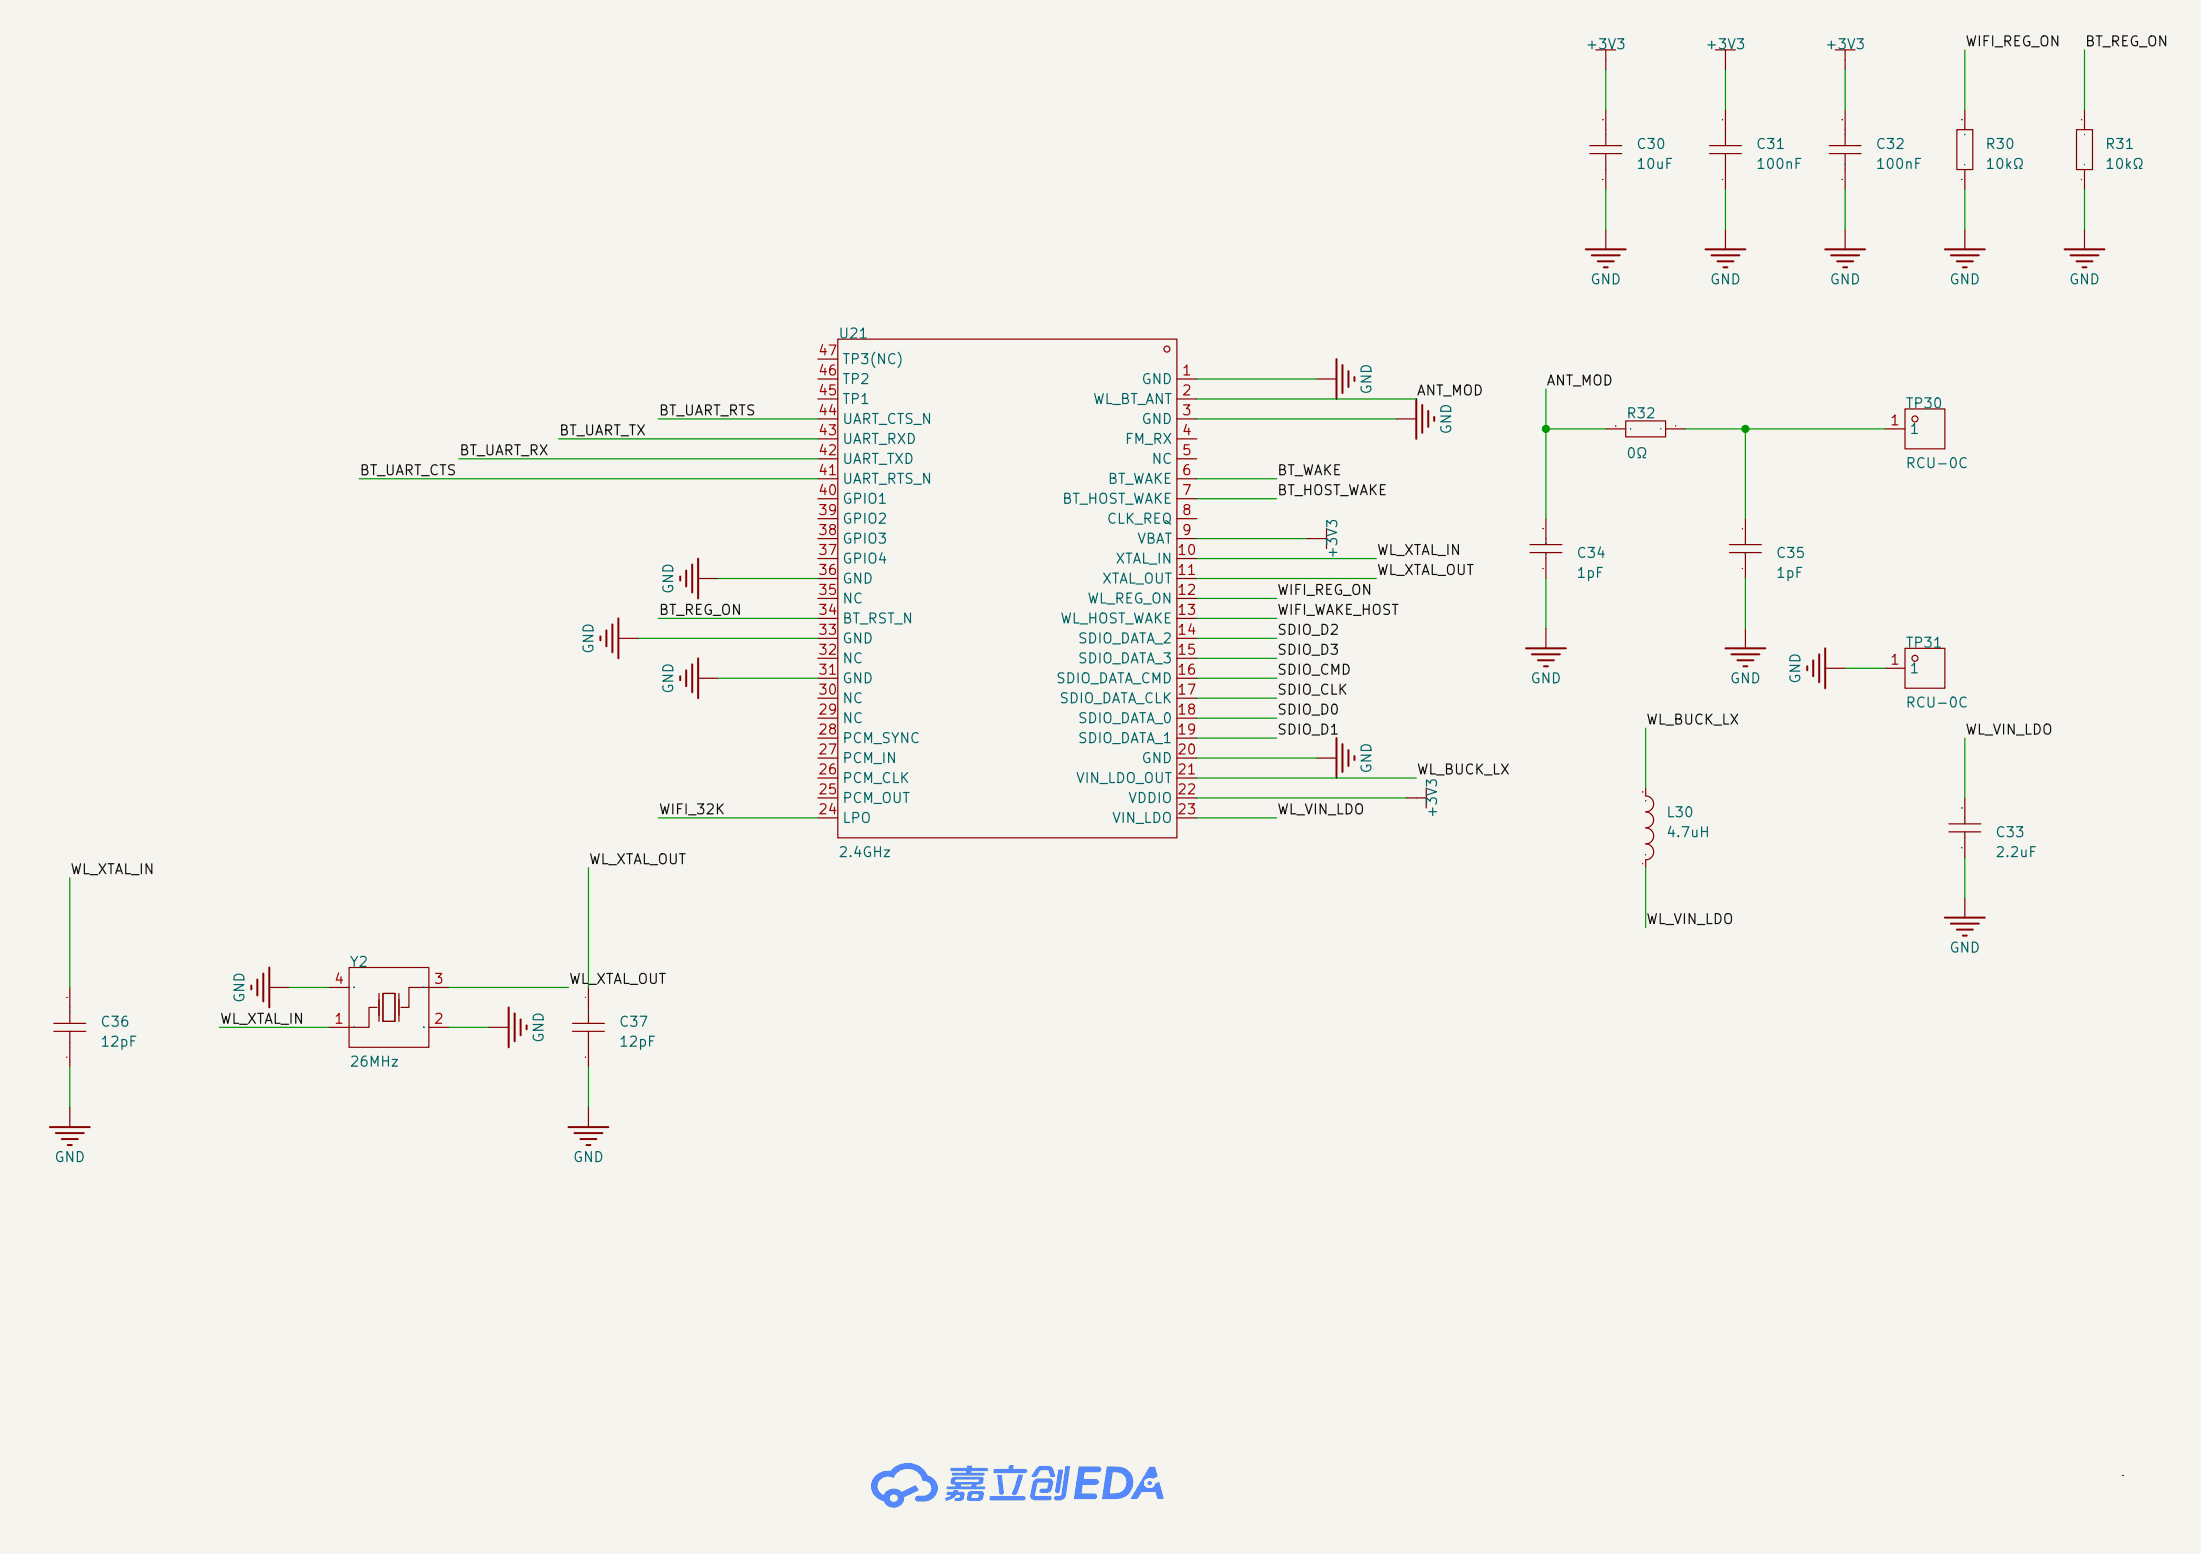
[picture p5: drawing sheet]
<svg xmlns="http://www.w3.org/2000/svg" width="280mm" height="198mm" viewBox="0 0 280 198" stroke-linecap="round" stroke-linejoin="round" font-family="sans-serif">
<path d="M0 0h280.3v197.9h-280.3z" fill="#f5f4ef" stroke="#f5f4ef" stroke-width=".13"/>
<g fill="none" stroke="#840000" stroke-width=".15">
<path d="M202.4 18.5h4.1M202.4 19.6h4.1M203.2 6.4h2.5M204.5 6.4v2.5M204.5 14v4.5M204.5 19.6v4.5M217.7 18.5h4M217.7 19.6h4M218.4 6.4h2.6M219.7 6.4v2.5M219.7 14v4.5M219.7 19.6v4.5"/>
<path d="M232.9 18.5h4.1M232.9 19.6h4.1M233.7 6.4h2.5M234.9 6.4v2.5M234.9 14v4.5M234.9 19.6v4.5M249.2 16.5h2v5.1h-2zM250.2 14v2.5M264.4 16.5h2v5.1h-2zM265.4 14v2.5M204.5 29.2v2.6M219.7 29.2v2.6"/>
<path d="M234.9 29.2v2.6M250.2 21.6v2.5M250.2 29.2v2.6M265.4 21.6v2.5M265.4 29.2v2.6M104.1 48.3h2.6M104.1 50.8h2.6M104.1 53.3h2.6M104.1 55.9h2.6M104.1 58.4h2.6M104.1 45.7h2.6M106.7 43.2h43.2v63.5h-43.2z"/>
<path d="M149.9 48.3h2.5M149.9 50.8h2.5M149.9 53.3h2.5M149.9 55.9h2.5M149.9 58.4h2.5M167.6 48.3h2.6M177.8 53.3h2.5M204.5 54.6h2.5M207 53.6h5.1v2h-5.1zM212.1 54.6h2.5M240 54.6h2.6M242.6 52.1h5v5.1h-5z"/>
<path d="M88.9 73.7h2.5M104.1 68.6h2.6M104.1 73.7h2.6M104.1 61h2.6M104.1 63.5h2.6M104.1 66h2.6M104.1 71.1h2.6M104.1 76.2h2.6M104.1 78.7h2.6M149.9 68.6h2.5M149.9 73.7h2.5M149.9 61h2.5"/>
<path d="M149.9 63.5h2.5M149.9 66h2.5M149.9 71.1h2.5M149.9 76.2h2.5M149.9 78.7h2.5M166.4 68.6h2.5M168.9 67.3v2.6M194.8 69.3h4.1M194.8 70.4h4.1M196.8 66v3.3M196.8 70.4v3.3M220.2 69.3h4.1"/>
<path d="M220.2 70.4h4.1M222.2 66v3.3M222.2 70.4v3.3M78.7 81.3h2.6M88.9 86.4h2.5M104.1 81.3h2.6M104.1 86.4h2.6M104.1 96.5h2.6M104.1 83.8h2.6M104.1 88.9h2.6M104.1 91.4h2.6M104.1 94h2.6"/>
<path d="M104.1 99.1h2.6M149.9 81.3h2.5M149.9 86.4h2.5M149.9 96.5h2.5M149.9 83.8h2.5M149.9 88.9h2.5M149.9 91.4h2.5M149.9 94h2.5M149.9 99.1h2.5M167.6 96.5h2.6M196.8 80v2.6M222.2 80v2.6"/>
<path d="M232.4 85.1h2.5M240 85.1h2.6M242.6 82.6h5v5h-5zM104.1 101.6h2.6M104.1 104.1h2.6M149.9 101.6h2.5M149.9 104.1h2.5M209.5 100.3v1a1.01 1.01 0 0 1 1.1 1.1 1.01 1.01 0 0 1-1.1 1 1.01 1.01 0 0 1 1.1 1 1.01 1.01 0 0 1-1.1 1 1.02 1.02 0 0 1 1.1 1 1.02 1.02 0 0 1-1.1 1 1.01 1.01 0 0 1 1.1 1.1 1.01 1.01 0 0 1-1.1 1v1M248.2 104.9h4M248.2 105.9h4M250.2 101.6v3.3M250.2 105.9v3.3"/>
<path d="M250.2 114.3v2.5M6.9 130.3h4M6.9 131.3h4M8.9 125.7v4.6M8.9 131.3v4.6M34.3 125.7h2.5M41.9 125.7h2.5M44.4 123.2h10.2v10.2h-10.2zM48 128.3h-1v2.5h-5.1M48.3 126.5v3.5M48.8 126.5h1.5v3.5h-1.5zM50.8 126.5v3.5"/>
<path d="M54.6 130.8h2.5M57.1 125.7h-5v2.6h-1M62.2 130.8h2.6M72.9 130.3h4.1M72.9 131.3h4.1M74.9 125.7v4.6M74.9 131.3v4.6M8.9 141v2.5M74.9 141v2.5M270.3 187.9h.1"/>
<circle cx="148.6" cy="44.5" r=".38"/>
<circle cx="243.8" cy="53.3" r=".38"/>
<circle cx="243.8" cy="83.8" r=".38"/>
</g>
<g fill="none" stroke="#840000" stroke-width=".25">
<path d="M201.9 31.8h5.1M202.7 32.5h3.5M203.5 33.3h2M204.2 34h.5M217.2 31.8h5M217.9 32.5h3.6M218.7 33.3h2M219.5 34h.5M232.4 31.8h5.1M233.2 32.5h3.5M233.9 33.3h2.1M234.7 34h.5"/>
<path d="M247.6 31.8h5.1M248.4 32.5h3.6M249.2 33.3h2M249.9 34h.5M262.9 31.8h5.1M263.7 32.5h3.5M264.4 33.3h2M265.2 34h.5M170.2 45.7v5.1M170.9 46.5v3.5M171.7 47.2v2.1M172.5 48v.5"/>
<path d="M180.3 50.8v5.1M181.1 51.6v3.5M181.9 52.3v2.1M182.6 53.1v.5M78 79.5v3.6M78.7 78.7v5.1M86.6 73.4v.5M87.4 72.6v2.1M88.1 71.9v3.5M88.9 71.1v5.1M76.5 81v.5M77.2 80.3v2"/>
<path d="M86.6 86.1v.5M87.4 85.3v2.1M88.1 84.6v3.5M88.9 83.8v5.1M170.2 94v5.1M170.9 94.7v3.6M171.7 95.5v2M172.5 96.3v.5M194.3 82.6h5.1M195.1 83.3h3.5M195.8 84.1h2.1M196.6 84.8h.5"/>
<path d="M219.7 82.6h5.1M220.5 83.3h3.5M221.2 84.1h2.1M222 84.8h.5M230.1 84.8v.5M230.9 84.1v2M231.6 83.3v3.6M232.4 82.6v5M247.6 116.8h5.1M248.4 117.6h3.6M249.2 118.4h2M249.9 119.1h.5"/>
<path d="M32 125.5v.5M32.8 124.7v2M33.5 124v3.5M34.3 123.2v5.1M64.8 128.3v5.1M65.5 129v3.6M66.3 129.8v2M67.1 130.6v.5M6.3 143.5h5.1M7.1 144.3h3.6M7.9 145h2M8.6 145.8h.5"/>
<path d="M72.4 143.5h5.1M73.2 144.3h3.5M73.9 145h2M74.7 145.8h.5"/>
</g>
<g fill="#58f">
<path d="M111.5 187.9a2.61 2.61 0 0 1 1.9-.7l.5-.4a2.84 2.84 0 0 1 4.2 1.1 1.69 1.69 0 0 1 1.3 1.9 1.69 1.69 0 0 1-1.8 1.4h-.8l-.2-.2-.1-.2 .3-.3 1.1-.1 .3-.2 .3-.3 .1-.4-.1-.4-.3-.3-.4-.2a.35 .35 0 0 1-.4-.1 .35 .35 0 0 1-.1-.3 1.95 1.95 0 0 0-1.7-1.2 1.95 1.95 0 0 0-1.8 1.2l-.7-.2-.8 .2a1.17 1.17 0 0 0-.6 1.2 1.17 1.17 0 0 0 .8 .9 1.4 1.4 0 0 1 2.3-.3l1.8-.9 .4 .6-1.9 .9v.2a1.41 1.41 0 0 1-1.2 1.2 1.41 1.41 0 0 1-1.4-.9l-.8-.3h1.6l.1 .3 .4 .1 .4-.2 .1-.4-.2-.2-.3-.1-.4 .1-.1 .4h-1.6a1.85 1.85 0 0 1-.2-2.9z"/>
<path d="M120.6 189.9h.8l.1-.2h.5l-.1 .2 .8 .1 .1 .2-.1 .7-.3 .2h-.8v-.4h.5l.1-.1v-.2h-.4a2.12 2.12 0 0 1-1.3 .7l-.2-.4 .9-.3h-.7z"/>
<path d="M121.1 186.9h2l.1-.3h.6l-.1 .3h1.9l.2 .2-.2 .2h-1.9v.2h1.6l.1 .2-.2 .2h-3.9l-.1-.1 .1-.3h1.7v-.2h-1.9l-.1-.1z"/>
<path d="M121.2 188.2l.3-.2 3.6 .1 .2 .2-.2 .5-.2 .2h-.5l-.1 .3h1h.1v.2l-.1 .1h-4.7l-.1-.1 .1-.2h1.1l-.1-.3h.7l.1 .3h1.2l.1-.3h-2.4l-.2-.1v-.3h.5l.1 .1h2.8l.1-.1v-.1l-.1-.1h-2.7h-.1l-.1 .2h-.5z"/>
<path d="M123.3 190l.4-.1h1.4l.2 .3-.1 .6-.2 .2-.2 .1-1.6-.1-.1-.1v-.3l1.4 .1 .1-.1v-.2l-.1-.1h-.6l-.1 .1-.1 .2h-.6z"/>
<path d="M127 187.8h.6l.2 2.2-.2 .3h-.2l-.2-.2z"/>
<path d="M126.6 187h1.8l.1-.4h.6l-.1 .4h1.6l.1 .1 .1 .2-.1 .2-.2 .1h-3.9l-.1-.1z"/>
<path d="M129.7 187.8h.6l-.8 2.3-.1 .2-.3 .1-.2-.1v-.2z"/>
<path d="M126 190.5h4.3l.2 .1 .1 .2-.1 .1-.2 .1h-4.2l-.1-.1z"/>
<path d="M132 186.9l.6-.2h1.2l.3 .4 .3 .9-.6 .1-.3-.9h-.8l-.3 .1-.5 .8-.5-.1v-.1z"/>
<path d="M131.7 188.5l.6-.3h1.3l.4 .2 .1 .5-.2 .8-.2 .2-.4 .2-.8-.1-.1-.2 .1-.2 .8-.1 .2-.7h-1.3l-.4 1.6 .1 .1h1.8l.2 .2-.1 .3h-.2h-1.8l-.5-.2-.1-.4 .3-1.6z"/>
<path d="M134.8 187.1h.6l-.5 2.8-.1 .1-.2 .1-.2-.1-.1-.2z"/>
<path d="M135.7 186.7h.6l-.6 3.7a.86 .86 0 0 1-.8 .6h-.5l-.2-.3 .2-.2h.6l.1-.2z"/>
<path d="M137.4 186.7h2.5l.3 .2v.3l-.3 .2-1.8 .1-.1 .8h1.6l.3 .2v.2l-.1 .2-.2 .1-1.7 .1-.2 1.1h1.8l.2 .3-.2 .3-2.8 .1z"/>
<path d="M140.9 186.7h1.4l.7 .2 .6 .3 .4 .5 .3 .7-.1 .8-.3 .8-.6 .5-.9 .3-2.1 .1 .1-.7 1.5-.1 .7-.1 .5-.3 .3-.7v-.7l-.3-.5-.6-.3h-.8l-.4 2.7h-.9z"/>
<path d="M146.4 186.8h.7l.3 1.2-.6 .3-.4-.1-.5 .1-.2 .4v.4l.4 .3 .4 .1 .4-.2 .2-.4 .5-.2 .6 2.1h-.8l-.3-.8h-1.7l-.5 .8h-1z"/>
<circle cx="146.4" cy="188.8" r=".27"/>
</g>
<path d="M179.1 101.6h2.5M181.6 100.3v2.6" fill="none" stroke="#840000" stroke-width=".15"/>
<g fill="none" stroke="#009600" stroke-width=".15">
<path d="M204.5 8.9v5.1M219.7 8.9v5.1M234.9 8.9v5.1M250.2 6.4v7.6M265.4 6.4v7.6M204.5 24.1v5.1M219.7 24.1v5.1M234.9 24.1v5.1M250.2 24.1v5.1M265.4 24.1v5.1M58.4 58.4h45.7M71.1 55.9h33"/>
<path d="M83.8 53.3h20.3M152.4 50.8h27.9M152.4 48.3h15.2M152.4 53.3h25.4M196.8 54.6h7.7M196.8 49.5v16.5M214.6 54.6h25.4M222.2 54.6v11.4M45.7 61h58.4M83.8 78.7h20.3M91.4 73.7h12.7M152.4 73.7h22.9"/>
<path d="M152.4 76.2h10.2M152.4 68.6h14M152.4 78.7h10.2M152.4 71.1h22.9M152.4 61h10.2M152.4 63.5h10.2M196.8 73.7v6.3M222.2 73.7v6.3M81.3 81.3h22.8M91.4 86.4h12.7M152.4 96.5h15.2M152.4 81.3h10.2"/>
<path d="M152.4 88.9h10.2M152.4 91.4h10.2M152.4 94h10.2M152.4 86.4h10.2M152.4 99.1h27.9M152.4 83.8h10.2M209.5 92.7v7.6M234.9 85.1h5.1M250.2 94v7.6M8.9 111.8v13.9M74.9 110.5v15.2M83.8 104.1h20.3"/>
<path d="M152.4 104.1h10.2M152.4 101.6h26.7M209.5 110.5v7.6M250.2 109.2v5.1M8.9 135.9v5.1M27.9 130.8h14M36.8 125.7h5.1M57.1 130.8h5.1M57.1 125.7h15.3M74.9 135.9v5.1"/>
</g>
<g fill="#009600" stroke="#009600" stroke-width=".13">
<circle cx="196.8" cy="54.6" r=".46"/>
<circle cx="222.2" cy="54.6" r=".46"/>
</g>
<g font-size="1.3" fill="#006464">
<text x="201.8" y="6.6">+3V3</text>
<text x="217" y="6.6">+3V3</text>
<text x="232.3" y="6.6">+3V3</text>
<text x="208.3" y="19.3">C30</text>
<text x="208.3" y="21.8">10uF</text>
<text x="223.5" y="19.3">C31</text>
<text x="223.5" y="21.8">100nF</text>
<text x="238.7" y="19.3">C32</text>
<text x="238.7" y="21.8">100nF</text>
<text x="252.7" y="19.3">R30</text>
<text x="252.7" y="21.8">10kΩ</text>
<text x="268" y="19.3">R31</text>
<text x="268" y="21.8">10kΩ</text>
<text x="202.4" y="36.5">GND</text>
<text x="217.6" y="36.5">GND</text>
<text x="232.9" y="36.5">GND</text>
<text x="248.1" y="36.5">GND</text>
<text x="263.4" y="36.5">GND</text>
<text x="106.7" y="43.4">U21</text>
<text x="107.2" y="46.7">TP3(NC)</text>
<text x="107.2" y="51.8">TP1</text>
<text x="107.2" y="49.2">TP2</text>
<text x="139.1" y="51.8">WL_BT_ANT</text>
<text x="145.3" y="49.2">GND</text>
<text x="175" y="50.3" transform="rotate(-90 175 50.3)">GND</text>
<text x="207" y="53.6">R32</text>
<text x="242.6" y="52.3">TP30</text>
<text x="107.2" y="59.4">UART_TXD</text>
<text x="107.2" y="56.8">UART_RXD</text>
<text x="107.2" y="54.3">UART_CTS_N</text>
<text x="143.1" y="56.8">FM_RX</text>
<text x="145.3" y="54.3">GND</text>
<text x="146.5" y="59.4">NC</text>
<text x="185.1" y="55.4" transform="rotate(-90 185.1 55.4)">GND</text>
<text x="207" y="58.7">0Ω</text>
<text x="242.6" y="59.9">RCU-0C</text>
<text x="243.1" y="55.6">1</text>
<text x="107.2" y="64.5">GPIO1</text>
<text x="107.2" y="61.9">UART_RTS_N</text>
<text x="135.2" y="64.5">BT_HOST_WAKE</text>
<text x="141" y="61.9">BT_WAKE</text>
<text x="107.2" y="69.5">GPIO3</text>
<text x="107.2" y="67">GPIO2</text>
<text x="140.8" y="67">CLK_REQ</text>
<text x="144.7" y="69.5">VBAT</text>
<text x="170.6" y="71.2" transform="rotate(-90 170.6 71.2)">+3V3</text>
<text x="200.6" y="71.4">C34</text>
<text x="226" y="71.4">C35</text>
<text x="86.1" y="75.7" transform="rotate(-90 86.1 75.7)">GND</text>
<text x="107.2" y="77.2">NC</text>
<text x="107.2" y="74.6">GND</text>
<text x="107.2" y="72.1">GPIO4</text>
<text x="138.4" y="77.2">WL_REG_ON</text>
<text x="140.2" y="74.6">XTAL_OUT</text>
<text x="141.9" y="72.1">XTAL_IN</text>
<text x="200.6" y="73.9">1pF</text>
<text x="226" y="73.9">1pF</text>
<text x="75.9" y="83.3" transform="rotate(-90 75.9 83.3)">GND</text>
<text x="107.2" y="82.2">GND</text>
<text x="107.2" y="79.7">BT_RST_N</text>
<text x="134.9" y="79.7">WL_HOST_WAKE</text>
<text x="137.2" y="82.2">SDIO_DATA_2</text>
<text x="242.6" y="82.8">TP31</text>
<text x="86.1" y="88.4" transform="rotate(-90 86.1 88.4)">GND</text>
<text x="107.2" y="89.9">NC</text>
<text x="107.2" y="87.3">GND</text>
<text x="107.2" y="84.8">NC</text>
<text x="134.4" y="87.3">SDIO_DATA_CMD</text>
<text x="134.8" y="89.9">SDIO_DATA_CLK</text>
<text x="137.2" y="84.8">SDIO_DATA_3</text>
<text x="194.8" y="87.3">GND</text>
<text x="220.2" y="87.3">GND</text>
<text x="229.6" y="87.2" transform="rotate(-90 229.6 87.2)">GND</text>
<text x="243.1" y="86.1">1</text>
<text x="107.2" y="94.9">PCM_SYNC</text>
<text x="107.2" y="92.4">NC</text>
<text x="137.2" y="92.4">SDIO_DATA_0</text>
<text x="137.2" y="94.9">SDIO_DATA_1</text>
<text x="242.6" y="90.4">RCU-0C</text>
<text x="107.2" y="100">PCM_CLK</text>
<text x="107.2" y="97.5">PCM_IN</text>
<text x="136.9" y="100">VIN_LDO_OUT</text>
<text x="145.3" y="97.5">GND</text>
<text x="175" y="98.6" transform="rotate(-90 175 98.6)">GND</text>
<text x="107.2" y="105.1">LPO</text>
<text x="107.2" y="102.6">PCM_OUT</text>
<text x="141.5" y="105.1">VIN_LDO</text>
<text x="143.6" y="102.6">VDDIO</text>
<text x="183.3" y="104.3" transform="rotate(-90 183.3 104.3)">+3V3</text>
<text x="212.1" y="104.4">L30</text>
<text x="212.1" y="106.9">4.7uH</text>
<text x="254" y="106.9">C33</text>
<text x="106.7" y="109.5">2.4GHz</text>
<text x="254" y="109.5">2.2uF</text>
<text x="44.4" y="123.4">Y2</text>
<text x="248.1" y="121.6">GND</text>
<text x="12.7" y="131">C36</text>
<text x="31.4" y="127.8" transform="rotate(-90 31.4 127.8)">GND</text>
<text x="78.7" y="131">C37</text>
<text x="12.7" y="133.6">12pF</text>
<text x="44.4" y="136.1">26MHz</text>
<text x="69.5" y="132.9" transform="rotate(-90 69.5 132.9)">GND</text>
<text x="78.7" y="133.6">12pF</text>
<text x="6.8" y="148.3">GND</text>
<text x="72.9" y="148.3">GND</text>
</g>
<g font-size="1.3" fill="#0f0f0f">
<text x="250.2" y="6.2">WIFI_REG_ON</text>
<text x="265.4" y="6.2">BT_REG_ON</text>
<text x="83.8" y="53.2">BT_UART_RTS</text>
<text x="180.3" y="50.7">ANT_MOD</text>
<text x="196.8" y="49.4">ANT_MOD</text>
<text x="58.4" y="58.3">BT_UART_RX</text>
<text x="71.1" y="55.8">BT_UART_TX</text>
<text x="45.7" y="60.8">BT_UART_CTS</text>
<text x="162.5" y="60.8">BT_WAKE</text>
<text x="162.5" y="63.4">BT_HOST_WAKE</text>
<text x="175.2" y="71">WL_XTAL_IN</text>
<text x="162.5" y="76.1">WIFI_REG_ON</text>
<text x="175.2" y="73.5">WL_XTAL_OUT</text>
<text x="83.8" y="78.6">BT_REG_ON</text>
<text x="162.5" y="78.6">WIFI_WAKE_HOST</text>
<text x="162.5" y="81.2">SDIO_D2</text>
<text x="162.5" y="83.7">SDIO_D3</text>
<text x="162.5" y="86.2">SDIO_CMD</text>
<text x="162.5" y="88.8">SDIO_CLK</text>
<text x="162.5" y="93.9">SDIO_D1</text>
<text x="162.5" y="91.3">SDIO_D0</text>
<text x="209.5" y="92.6">WL_BUCK_LX</text>
<text x="250.2" y="93.9">WL_VIN_LDO</text>
<text x="180.3" y="98.9">WL_BUCK_LX</text>
<text x="83.8" y="104">WIFI_32K</text>
<text x="162.5" y="104">WL_VIN_LDO</text>
<text x="8.9" y="111.6">WL_XTAL_IN</text>
<text x="74.9" y="110.4">WL_XTAL_OUT</text>
<text x="209.5" y="118">WL_VIN_LDO</text>
<text x="72.4" y="125.6">WL_XTAL_OUT</text>
<text x="27.9" y="130.7">WL_XTAL_IN</text>
</g>
<g font-size="1.3" fill="#a90000">
<text x="104.1" y="45.6">47</text>
<text x="104.1" y="53.2">44</text>
<text x="104.1" y="50.7">45</text>
<text x="104.1" y="48.1">46</text>
<text x="150.4" y="48.1">1</text>
<text x="150.4" y="50.7">2</text>
<text x="150.4" y="53.2">3</text>
<text x="104.1" y="58.3">42</text>
<text x="104.1" y="55.7">43</text>
<text x="150.4" y="55.7">4</text>
<text x="150.4" y="58.3">5</text>
<text x="240.6" y="54.5">1</text>
<text x="104.1" y="65.9">39</text>
<text x="104.1" y="63.4">40</text>
<text x="104.1" y="60.8">41</text>
<text x="150.4" y="60.8">6</text>
<text x="150.4" y="63.4">7</text>
<text x="150.4" y="65.9">8</text>
<text x="104.1" y="71">37</text>
<text x="104.1" y="68.4">38</text>
<text x="149.8" y="71">10</text>
<text x="150.4" y="68.4">9</text>
<text x="104.1" y="76.1">35</text>
<text x="104.1" y="73.5">36</text>
<text x="149.8" y="73.5">11</text>
<text x="149.8" y="76.1">12</text>
<text x="104.1" y="83.7">32</text>
<text x="104.1" y="81.1">33</text>
<text x="104.1" y="78.6">34</text>
<text x="149.8" y="78.6">13</text>
<text x="149.8" y="81.1">14</text>
<text x="149.8" y="83.7">15</text>
<text x="104.1" y="88.8">30</text>
<text x="104.1" y="86.2">31</text>
<text x="149.8" y="86.2">16</text>
<text x="149.8" y="88.8">17</text>
<text x="240.6" y="85">1</text>
<text x="104.1" y="93.8">28</text>
<text x="104.1" y="91.3">29</text>
<text x="149.8" y="91.3">18</text>
<text x="149.8" y="93.8">19</text>
<text x="104.1" y="101.5">25</text>
<text x="104.1" y="98.9">26</text>
<text x="104.1" y="96.4">27</text>
<text x="149.8" y="96.4">20</text>
<text x="149.8" y="98.9">21</text>
<text x="149.8" y="101.5">22</text>
<text x="104.1" y="104">24</text>
<text x="149.8" y="104">23</text>
<text x="42.4" y="125.6">4</text>
<text x="55.1" y="125.6">3</text>
<text x="42.4" y="130.7">1</text>
<text x="55.1" y="130.7">2</text>
</g>
</svg>
